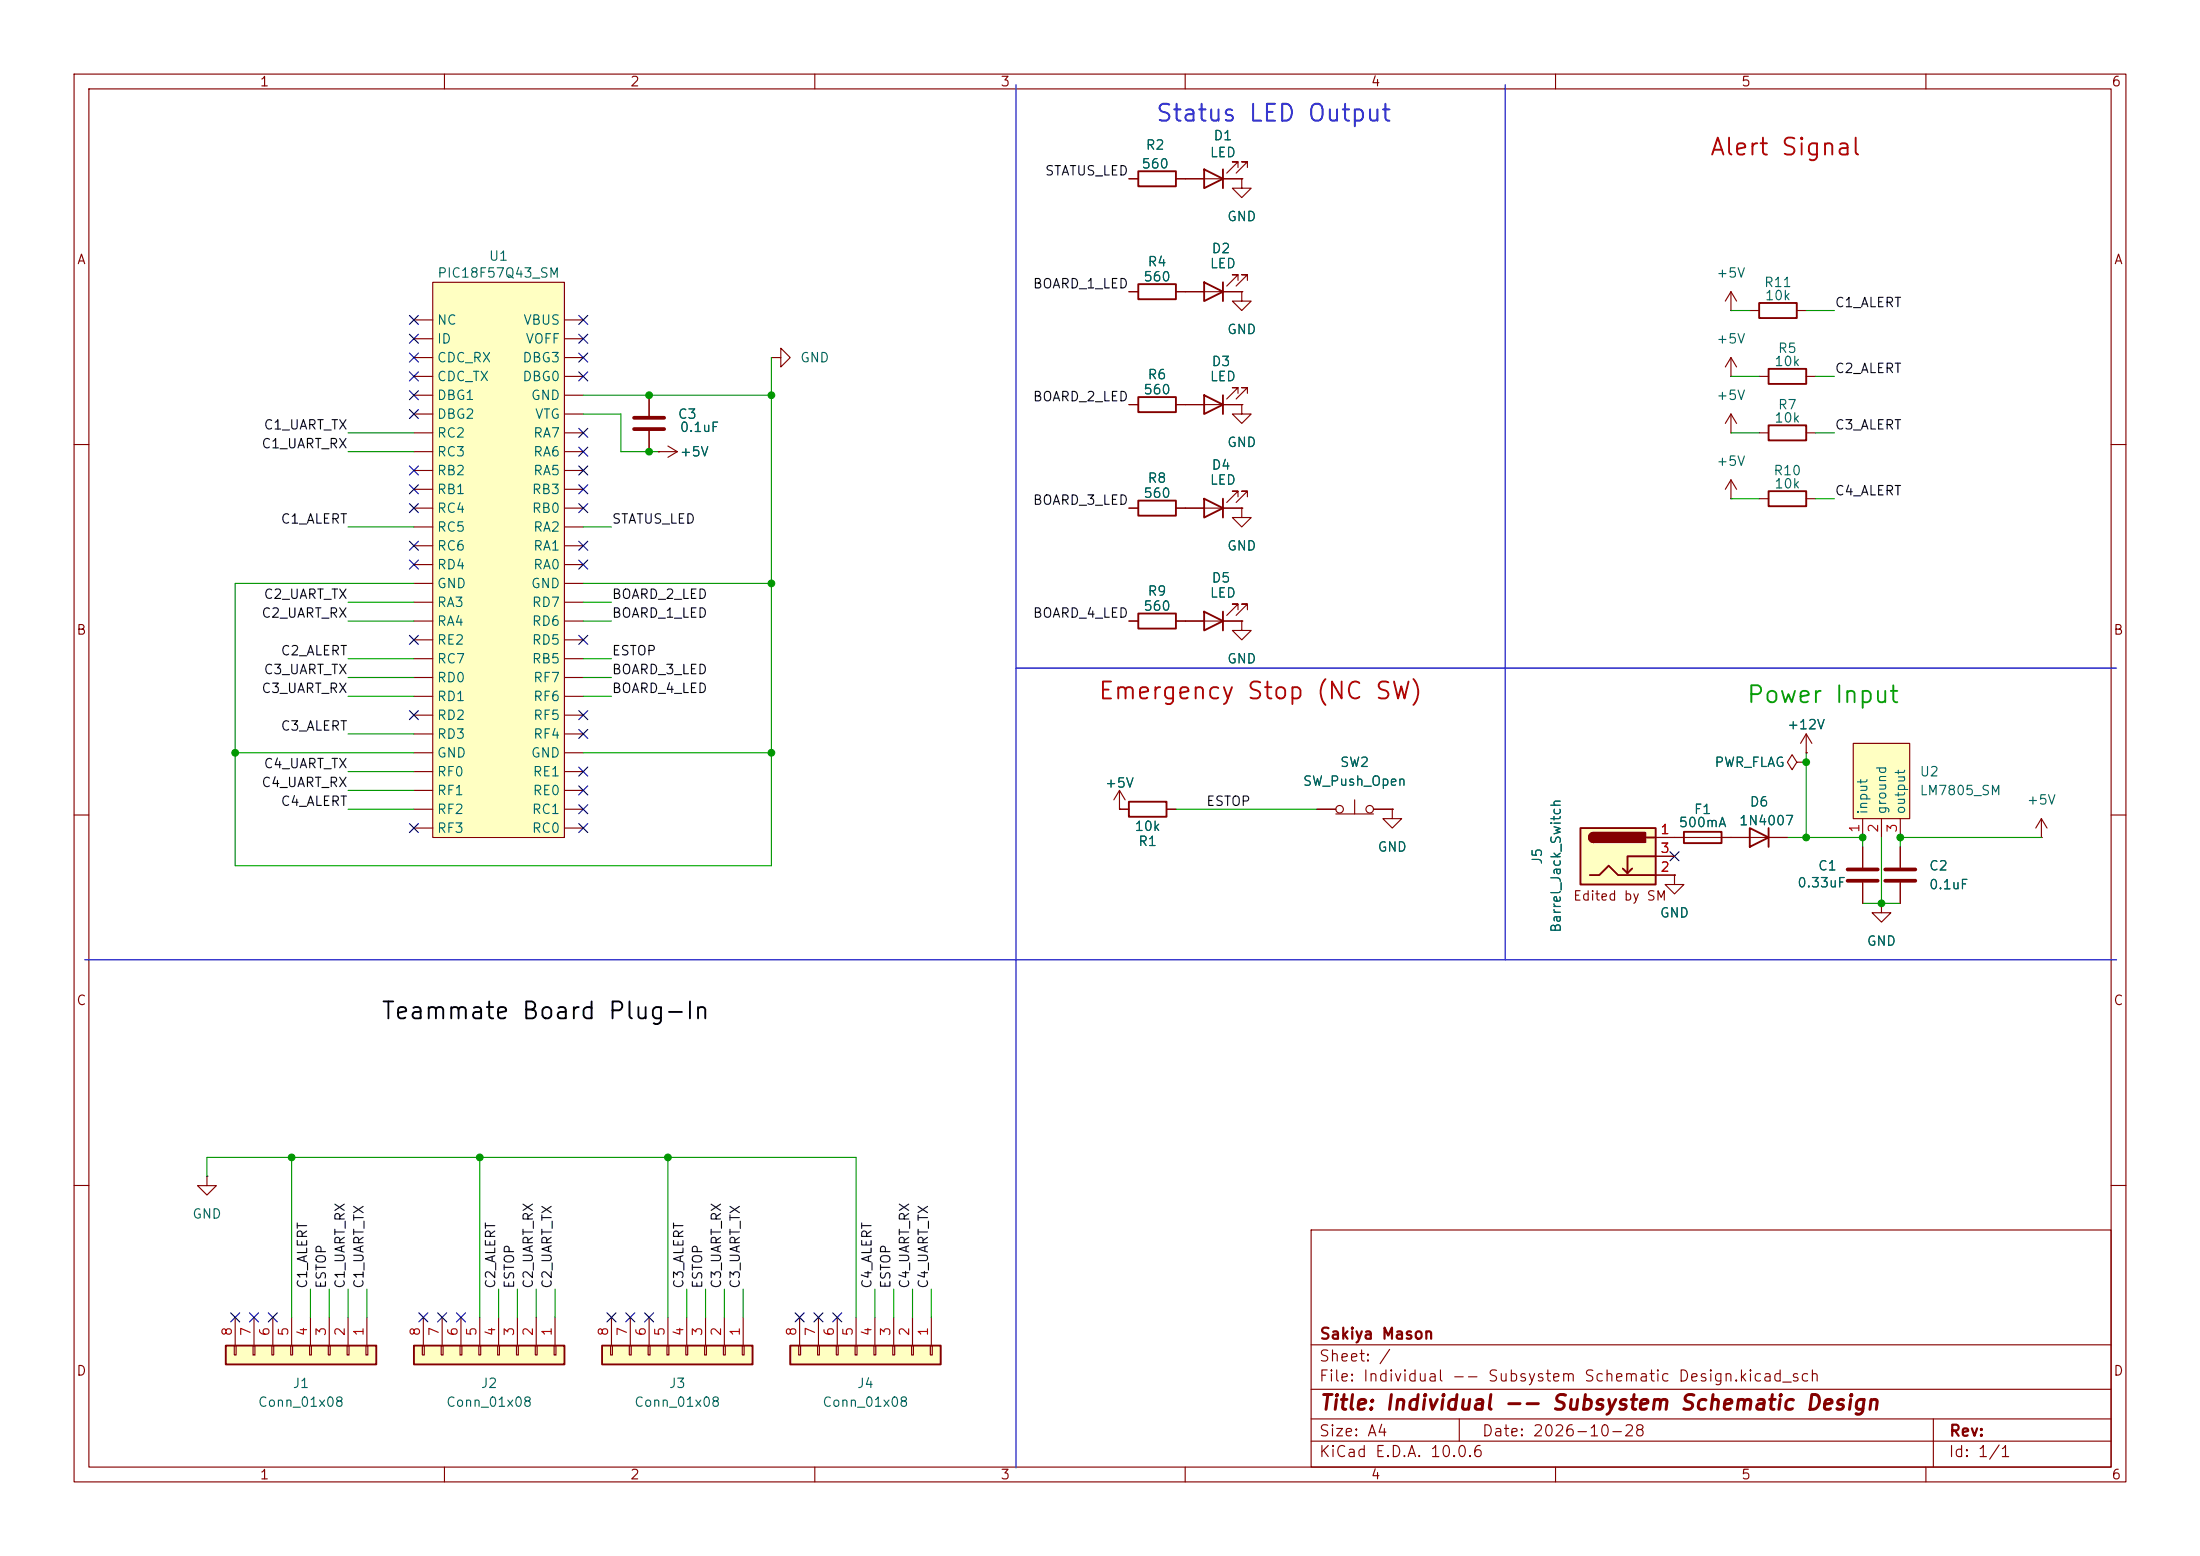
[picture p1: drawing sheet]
<svg xmlns="http://www.w3.org/2000/svg" width="297mm" height="210mm" viewBox="0 0 297 210" stroke-linecap="round" stroke-linejoin="round" font-family="sans-serif">
<g fill="none" stroke="#840000" stroke-width=".15">
<path d="M10 10h277v190h-277zM12 12h273v186h-273zM60 10v2M110 10v2M160 10v2M210 10v2M260 10v2M152.4 24.1h1.3M152.4 39.4h1.3M158.7 24.1h8.9M158.7 39.4h8.9M167.1 22.6v-.8h-.7h.7l-1.5 1.6"/>
<path d="M167.1 37.8v-.7h-.7h.7l-1.5 1.5M167.6 24.1v1.3h1.3l-1.3 1.3-1.2-1.3h1.2M167.6 24.1h.1M168.4 22.6v-.8h-.8h.8l-1.5 1.6M168.4 37.8v-.7h-.8h.8l-1.5 1.5M233.7 39.4v2.5M233.7 39.4l-.8 1.2M233.7 39.4l.7 1.2M152.4 54.6h1.3M158.7 54.6h1.3M233.7 50.8h.1M233.7 41.9h.1"/>
<path d="M233.7 48.3l-.8 1.2M233.7 48.3l.7 1.2M233.7 48.3v2.5M236.2 41.9h1.3M242.6 41.9h1.2M10 60h2M152.4 68.6h1.3M158.7 68.6h1.3M285 60h2M152.4 83.8h1.3M158.7 83.8h1.3M243.8 99.1l-.7 1.2"/>
<path d="M243.8 99.1l.8 1.2M243.8 99.1v2.5M10 110h2M226.1 118.1v1.3h1.2l-1.2 1.3-1.3-1.3h1.3M226.1 118.1h.1M226.1 113h7.6M243.8 101.6h.1M275.6 113h.1M275.6 110.5l-.8 1.3M275.6 110.5l.8 1.3M275.6 110.5v2.5M285 110h2"/>
<path d="M254 121.9v1.3h1.3l-1.3 1.3-1.3-1.3h1.3M254 121.9h.1M27.9 158.8v1.2h1.3l-1.3 1.3-1.2-1.3h1.2M27.9 158.8h.1M10 160h2M177 166h108v32h-108zM285 160h2M60 198v2M110 198v2M160 198v2M177 194.5h108M177 191.5h108"/>
<path d="M177 187.5h108M177 181.5h108M197 191.5v3M210 198v2M260 198v2M261 191.5v6.5"/>
</g>
<path d="M153.7 23.1h5v2h-5zM153.7 38.4h5v2h-5zM162.6 22.9l2.5 1.2-2.5 1.3zM162.6 38.1l2.5 1.3-2.5 1.2zM165.1 22.9v2.5M165.1 38.1v2.5M153.7 53.6h5v2h-5zM237.5 40.9h5.1v2h-5.1zM153.7 67.6h5v2h-5zM153.7 82.8h5v2h-5zM227.3 112.3h5.1v1.5h-5.1z" fill="none" stroke="#840000" stroke-width=".25"/>
<path d="M213.4 111.8h10.1v7.6h-10.1z" fill="#ffffc2"/>
<path d="M213.4 111.8h10.1v7.6h-10.1zM214.6 118.1h1.3l1.3-1.3 1.2 1.3h5.1M215.1 112.4a.64 .64 0 0 0-.6 .6 .64 .64 0 0 0 .6 .7M220.3 117.2l-.6 .7M222.2 113h1.3M223.5 115.6h-3.8v2.3l-.6-.7" fill="none" stroke="#840000" stroke-width=".25"/>
<g fill="#840000" stroke="#840000" stroke-width=".25">
<path d="M214.7 112.6l.4-.2v1.3a.63 .63 0 0 1-.5-.4 .63 .63 0 0 1 .1-.7z"/>
<path d="M215.1 112.4h7v1.3h-7z"/>
</g>
<path d="M223.5 113h2.6M223.5 118.1h2.6M223.5 115.6h2.6M251.5 114.3v2.8M251.5 119.1v2.8" fill="none" stroke="#840000" stroke-width=".15"/>
<path d="M249.4 117.3h4.1M249.4 118.9h4.1" fill="none" stroke="#840000" stroke-width=".51"/>
<path d="M30.5 181.6h20.3v2.6h-20.3z" fill="#ffffc2"/>
<path d="M30.5 181.6h20.3v2.6h-20.3z" fill="none" stroke="#840000" stroke-width=".25"/>
<g fill="none" stroke="#840000" stroke-width=".15">
<path d="M31.7 177.8v3.8M34.3 177.8v3.8M36.8 177.8v3.8M39.4 177.8v3.8M41.9 177.8v3.8M44.4 177.8v3.8M47 177.8v3.8M49.5 177.8v3.8M31.6 181.6h.3v1.3h-.3zM34.2 181.6h.2v1.3h-.2zM36.7 181.6h.3v1.3h-.3zM39.2 181.6h.3v1.3h-.3z"/>
<path d="M41.8 181.6h.2v1.3h-.2zM44.3 181.6h.3v1.3h-.3zM46.9 181.6h.2v1.3h-.2zM49.4 181.6h.3v1.3h-.3z"/>
</g>
<path d="M81.3 181.6h20.3v2.6h-20.3z" fill="#ffffc2"/>
<path d="M81.3 181.6h20.3v2.6h-20.3z" fill="none" stroke="#840000" stroke-width=".25"/>
<g fill="none" stroke="#840000" stroke-width=".15">
<path d="M82.5 177.8v3.8M85.1 177.8v3.8M87.6 177.8v3.8M90.2 177.8v3.8M92.7 177.8v3.8M95.2 177.8v3.8M97.8 177.8v3.8M100.3 177.8v3.8M82.4 181.6h.3v1.3h-.3zM85 181.6h.2v1.3h-.2zM87.5 181.6h.3v1.3h-.3zM90 181.6h.3v1.3h-.3z"/>
<path d="M92.6 181.6h.2v1.3h-.2zM95.1 181.6h.3v1.3h-.3zM97.7 181.6h.2v1.3h-.2zM100.2 181.6h.3v1.3h-.3z"/>
</g>
<path d="M106.7 181.6h20.3v2.6h-20.3z" fill="#ffffc2"/>
<path d="M106.7 181.6h20.3v2.6h-20.3z" fill="none" stroke="#840000" stroke-width=".25"/>
<g fill="none" stroke="#840000" stroke-width=".15">
<path d="M104.1 48.3h1.3v-1.3l1.3 1.3-1.3 1.2v-1.2M104.1 48.3h.1M107.9 177.8v3.8M110.5 177.8v3.8M113 177.8v3.8M115.6 177.8v3.8M118.1 177.8v3.8M120.6 177.8v3.8M123.2 177.8v3.8M125.7 177.8v3.8M107.8 181.6h.3v1.3h-.3zM110.4 181.6h.2v1.3h-.2z"/>
<path d="M112.9 181.6h.3v1.3h-.3zM115.4 181.6h.3v1.3h-.3zM118 181.6h.2v1.3h-.2zM120.5 181.6h.3v1.3h-.3zM123.1 181.6h.2v1.3h-.2zM125.6 181.6h.3v1.3h-.3z"/>
</g>
<path d="M58.4 38.1h17.8v74.9h-17.8z" fill="#ffffc2"/>
<g fill="none" stroke="#840000" stroke-width=".15">
<path d="M58.4 38.1h17.8v74.9h-17.8zM55.9 43.2h2.5M55.9 45.7h2.5M55.9 48.3h2.5M55.9 50.8h2.5M55.9 53.3h2.5M55.9 55.9h2.5M55.9 58.4h2.5M76.2 43.2h2.5M76.2 45.7h2.5M76.2 48.3h2.5M76.2 50.8h2.5"/>
<path d="M76.2 53.3h2.5M76.2 55.9h2.5M76.2 58.4h2.5M87.6 53.3v2.8M87.6 58.2v2.8M55.9 61h2.5M55.9 63.5h2.5M55.9 66h2.5M55.9 68.6h2.5M55.9 71.1h2.5M55.9 73.7h2.5M55.9 76.2h2.5"/>
<path d="M55.9 78.7h2.5M76.2 61h2.5M76.2 63.5h2.5M76.2 66h2.5M76.2 68.6h2.5M76.2 71.1h2.5M76.2 73.7h2.5M76.2 76.2h2.5M76.2 78.7h2.5M55.9 81.3h2.5M55.9 83.8h2.5M55.9 86.4h2.5"/>
<path d="M55.9 88.9h2.5M55.9 91.4h2.5M55.9 94h2.5M55.9 96.5h2.5M55.9 99.1h2.5M76.2 81.3h2.5M76.2 83.8h2.5M76.2 86.4h2.5M76.2 88.9h2.5M76.2 91.4h2.5M76.2 94h2.5M76.2 96.5h2.5"/>
<path d="M76.2 99.1h2.5M55.9 101.6h2.5M55.9 104.1h2.5M55.9 106.7h2.5M55.9 109.2h2.5M55.9 111.8h2.5M76.2 101.6h2.5M76.2 104.1h2.5M76.2 106.7h2.5M76.2 109.2h2.5M76.2 111.8h2.5"/>
</g>
<path d="M85.6 56.4h4.1M85.6 57.9h4.1" fill="none" stroke="#840000" stroke-width=".51"/>
<path d="M250.2 100.3h7.6v10.2h-7.6z" fill="#ffffc2"/>
<path d="M250.2 100.3h7.6v10.2h-7.6zM251.5 110.5v2.5M254 110.5v2.5M256.5 110.5v2.5" fill="none" stroke="#840000" stroke-width=".15"/>
<path d="M55.9 181.6h20.3v2.6h-20.3z" fill="#ffffc2"/>
<g fill="none" stroke="#840000" stroke-width=".25">
<path d="M162.6 53.3l2.5 1.3-2.5 1.3zM165.1 53.3v2.6M238.8 49.8h5v2h-5zM238.8 57.4h5v2h-5zM162.6 67.3l2.5 1.3-2.5 1.3zM165.1 67.3v2.6M238.8 66.3h5v2h-5zM162.6 82.6l2.5 1.2-2.5 1.3zM165.1 82.6v2.5M152.4 108.2h5.1v2h-5.1zM236.2 111.8l2.6 1.2-2.6 1.3zM238.8 111.8v2.5"/>
<path d="M55.9 181.6h20.3v2.6h-20.3z"/>
</g>
<g fill="none" stroke="#840000" stroke-width=".15">
<path d="M152.4 39.4h1.3M152.4 24.1h1.3M158.7 39.4h3.9M158.7 24.1h3.9M165.1 39.4h2.5M165.1 24.1h2.5M167.6 39.4v1.2h1.3l-1.3 1.3-1.2-1.3h1.2M167.6 39.4h.1M167.6 24.1h.1M87.6 53.3v2.8M87.6 58.2v2.8M152.4 54.6h1.3"/>
<path d="M158.7 54.6h8.9M167.1 53.1v-.8h-.7h.7l-1.5 1.5M167.6 54.6v1.3h1.3l-1.3 1.3-1.2-1.3h1.2M167.6 54.6h.1M168.4 53.1v-.8h-.8h.8l-1.5 1.5M233.7 58.4h.1M233.7 55.9v2.5M233.7 55.9l-.8 1.3M233.7 55.9l.7 1.3M237.5 50.8h1.3M237.5 58.4h1.3M243.8 50.8h1.3"/>
<path d="M243.8 58.4h1.3M88.9 61h.1M88.9 61h2.5M90.2 60.2l1.2 .8M91.4 61l-1.2 .7M152.4 68.6h1.3M158.7 68.6h8.9M167.1 67.1v-.8h-.7h.7l-1.5 1.5M167.6 68.6v1.3h1.3l-1.3 1.2-1.2-1.2h1.2M167.6 68.6h.1M168.4 67.1v-.8h-.8h.8l-1.5 1.5M233.7 67.3h.1"/>
<path d="M233.7 64.8l-.8 1.2M233.7 64.8l.7 1.2M233.7 64.8v2.5M237.5 67.3h1.3M243.8 67.3h1.3M152.4 83.8h1.3M158.7 83.8h8.9M167.1 82.3v-.8h-.7h.7l-1.5 1.6M167.6 83.8v1.3h1.3l-1.3 1.3-1.2-1.3h1.2M167.6 83.8h.1M168.4 82.3v-.8h-.8h.8l-1.5 1.6M151.1 109.2h.1"/>
<path d="M151.1 109.2h1.3M151.1 106.7l-.7 1.3M151.1 106.7l.8 1.3M151.1 106.7v2.5M157.5 109.2h1.2M177.8 109.2h2.5M180.3 109.9h5.1M182.9 108v1.9M185.4 109.2h2.6M188 109.2v1.3h1.2l-1.2 1.3-1.3-1.3h1.3M188 109.2h.1M223.5 113h3.8"/>
<path d="M223.5 118.1h2.6M223.5 115.6h2.6M226.1 118.1h.1M232.4 113h8.9M242.6 102.9l-.7-1-.6 1 .6 1 .7-1h1.2M243.8 102.9h.1M243.8 101.6h.1M251.5 114.3v2.8M251.5 119.1v2.8M256.5 114.3v2.8M256.5 119.1v2.8M254 121.9h.1"/>
<path d="M57.1 177.8v3.8M59.7 177.8v3.8M62.2 177.8v3.8M64.8 177.8v3.8M67.3 177.8v3.8M69.8 177.8v3.8M72.4 177.8v3.8M74.9 177.8v3.8M57 181.6h.3v1.3h-.3zM59.6 181.6h.2v1.3h-.2zM62.1 181.6h.3v1.3h-.3zM64.6 181.6h.3v1.3h-.3z"/>
<path d="M67.2 181.6h.2v1.3h-.2zM69.7 181.6h.3v1.3h-.3zM72.3 181.6h.2v1.3h-.2zM74.8 181.6h.3v1.3h-.3z"/>
<circle cx="180.8" cy="109.2" r=".51"/>
<circle cx="184.9" cy="109.2" r=".51"/>
</g>
<path d="M254.5 117.3h4.1M254.5 118.9h4.1" fill="none" stroke="#840000" stroke-width=".51"/>
<path d="M137.2 11.4v186.7M203.2 11.4v118.1M137.2 90.2h148.5M11.4 129.5h274.3" fill="none" stroke="#0000c2" stroke-width=".15"/>
<g fill="none" stroke="#009600" stroke-width=".15">
<path d="M47 58.4h8.9M78.7 55.9h5.1v5.1h5.1M78.7 53.3h25.4M104.1 48.3v68.5h-72.4v-38.1h24.2M233.7 58.4h3.8M233.7 50.8h3.8M233.7 41.9h2.5M243.8 41.9h3.8M245.1 58.4h2.5M245.1 50.8h2.5M47 61h8.9M47 71.1h8.9"/>
<path d="M78.7 78.7h25.4M78.7 71.1h3.8M233.7 67.3h3.8M245.1 67.3h2.5M47 83.8h8.9M47 88.9h8.9M47 99.1h8.9M47 81.3h8.9M47 91.4h8.9M47 94h8.9M78.7 83.8h3.8M78.7 88.9h3.8"/>
<path d="M78.7 81.3h3.8M78.7 91.4h3.8M78.7 94h3.8M31.7 101.6h24.2M47 106.7h8.9M47 104.1h8.9M47 109.2h8.9M78.7 101.6h25.4M158.7 109.2h19.1M241.3 113h10.2v1.3M243.8 101.6v11.4M254 113v8.9"/>
<path d="M275.6 113h-19.1v1.3M251.5 121.9h5M27.9 158.8v-2.6h87.7v21.6M39.4 156.2v21.6M64.8 156.2v21.6M90.2 156.2v21.6M41.9 174v3.8M44.4 174v3.8M47 174v3.8M49.5 174v3.8M67.3 174v3.8M69.8 174v3.8"/>
<path d="M72.4 174v3.8M74.9 174v3.8M92.7 174v3.8M95.2 174v3.8M97.8 174v3.8M100.3 174v3.8M118.1 174v3.8M120.6 174v3.8M123.2 174v3.8M125.7 174v3.8"/>
</g>
<g fill="none" stroke="#000084" stroke-width=".15">
<path d="M55.3 55.3l1.2 1.2M55.3 47.7l1.2 1.2M55.3 50.2l1.2 1.2M55.3 52.7l1.2 1.2M55.3 42.6l1.2 1.2M55.3 45.1l1.2 1.2M56.5 55.3l-1.2 1.2M56.5 47.7l-1.2 1.2M56.5 50.2l-1.2 1.2M56.5 52.7l-1.2 1.2M56.5 42.6l-1.2 1.2M56.5 45.1l-1.2 1.2"/>
<path d="M78.1 42.6l1.2 1.2M78.1 47.7l1.2 1.2M78.1 50.2l1.2 1.2M78.1 45.1l1.2 1.2M78.1 57.8l1.2 1.2M79.3 42.6l-1.2 1.2M79.3 47.7l-1.2 1.2M79.3 50.2l-1.2 1.2M79.3 45.1l-1.2 1.2M79.3 57.8l-1.2 1.2M55.3 68l1.2 1.2M55.3 65.4l1.2 1.2"/>
<path d="M55.3 62.9l1.2 1.2M55.3 75.6l1.2 1.2M55.3 73.1l1.2 1.2M56.5 73.1l-1.2 1.2M56.5 68l-1.2 1.2M56.5 65.4l-1.2 1.2M56.5 62.9l-1.2 1.2M56.5 75.6l-1.2 1.2M78.1 60.4l1.2 1.2M78.1 75.6l1.2 1.2M78.1 73.1l1.2 1.2M78.1 68l1.2 1.2"/>
<path d="M78.1 65.4l1.2 1.2M78.1 62.9l1.2 1.2M79.3 62.9l-1.2 1.2M79.3 73.1l-1.2 1.2M79.3 60.4l-1.2 1.2M79.3 75.6l-1.2 1.2M79.3 68l-1.2 1.2M79.3 65.4l-1.2 1.2M55.3 85.8l1.2 1.2M55.3 95.9l1.2 1.2M56.5 85.8l-1.2 1.2M56.5 95.9l-1.2 1.2"/>
<path d="M78.1 98.5l1.2 1.2M78.1 85.8l1.2 1.2M78.1 95.9l1.2 1.2M79.3 98.5l-1.2 1.2M79.3 85.8l-1.2 1.2M79.3 95.9l-1.2 1.2M55.3 111.2l1.2 1.2M56.5 111.2l-1.2 1.2M78.1 108.6l1.2 1.2M78.1 106.1l1.2 1.2M78.1 111.2l1.2 1.2M78.1 103.5l1.2 1.2"/>
<path d="M79.3 108.6l-1.2 1.2M79.3 106.1l-1.2 1.2M79.3 111.2l-1.2 1.2M79.3 103.5l-1.2 1.2M225.5 115l1.2 1.2M226.7 115l-1.2 1.2M31.1 177.2l1.3 1.2M32.4 177.2l-1.3 1.2M33.7 177.2l1.2 1.2M34.9 177.2l-1.2 1.2M36.2 177.2l1.2 1.2M37.4 177.2l-1.2 1.2"/>
<path d="M56.5 177.2l1.3 1.2M57.8 177.2l-1.3 1.2M59.1 177.2l1.2 1.2M60.3 177.2l-1.2 1.2M61.6 177.2l1.2 1.2M62.8 177.2l-1.2 1.2M81.9 177.2l1.3 1.2M83.2 177.2l-1.3 1.2M84.5 177.2l1.2 1.2M85.7 177.2l-1.2 1.2M87 177.2l1.2 1.2M88.2 177.2l-1.2 1.2"/>
<path d="M107.3 177.2l1.3 1.2M108.6 177.2l-1.3 1.2M109.9 177.2l1.2 1.2M111.1 177.2l-1.2 1.2M112.4 177.2l1.2 1.2M113.6 177.2l-1.2 1.2"/>
</g>
<g fill="#009600" stroke="#009600" stroke-width=".14">
<circle cx="243.8" cy="102.9" r=".46"/>
<circle cx="254" cy="121.9" r=".46"/>
<circle cx="251.5" cy="113" r=".46"/>
<circle cx="256.5" cy="113" r=".46"/>
<circle cx="243.8" cy="113" r=".46"/>
<circle cx="104.1" cy="101.6" r=".46"/>
<circle cx="87.6" cy="61" r=".46"/>
<circle cx="87.6" cy="53.3" r=".46"/>
<circle cx="104.1" cy="53.3" r=".46"/>
<circle cx="104.1" cy="78.7" r=".46"/>
<circle cx="39.4" cy="156.2" r=".46"/>
<circle cx="90.2" cy="156.2" r=".46"/>
<circle cx="64.8" cy="156.2" r=".46"/>
<circle cx="31.7" cy="101.6" r=".46"/>
</g>
<text font-size="2.3" fill="#0000c2" x="155.9" y="17">Status LED Output</text>
<g font-size="2.3" fill="#c20000">
<text x="230.7" y="21.6">Alert Signal</text>
<text x="148.1" y="95">Emergency Stop (NC SW)</text>
</g>
<text font-size="2.3" fill="#00c200" x="235.7" y="95.5">Power Input</text>
<text font-size="2.3" x="51.3" y="138.1">Teammate Board Plug-In</text>
<text font-size="2" fill="#840000" x="178" y="190.8">Title: Individual -- Subsystem Schematic Design</text>
<g font-size="1.5" fill="#840000">
<text x="178" y="184.1">Sheet: /</text>
<text x="178" y="181.1">Sakiya Mason</text>
<text x="178" y="186.8">File: Individual -- Subsystem Schematic Design.kicad_sch</text>
<text x="178" y="197">KiCad E.D.A. 10.0.6</text>
<text x="178" y="194.2">Size: A4</text>
<text x="200" y="194.2">Date: 2026-10-28</text>
<text x="263" y="197">Id: 1/1</text>
<text x="263" y="194.2">Rev:</text>
</g>
<g font-size="1.3" fill="#840000">
<text x="35" y="12">1</text>
<text x="85" y="12">2</text>
<text x="135" y="12">3</text>
<text x="185" y="12">4</text>
<text x="235" y="12">5</text>
<text x="285" y="12">6</text>
<text x="10.3" y="36">A</text>
<text x="285.3" y="36">A</text>
<text x="10.2" y="86">B</text>
<text x="285.2" y="86">B</text>
<text x="212.3" y="121.9">Edited by SM</text>
<text x="10.2" y="136">C</text>
<text x="285.2" y="136">C</text>
<text x="10.2" y="186">D</text>
<text x="285.2" y="186">D</text>
<text x="35" y="200">1</text>
<text x="85" y="200">2</text>
<text x="135" y="200">3</text>
<text x="185" y="200">4</text>
<text x="235" y="200">5</text>
<text x="285" y="200">6</text>
</g>
<g font-size="1.3" fill="#006464">
<text x="154" y="23.1">560</text>
<text x="154.6" y="20.5">R2</text>
<text x="163.2" y="21.5">LED</text>
<text x="163.7" y="19.3">D1</text>
<text x="65.9" y="35.5">U1</text>
<text x="163.5" y="34.5">D2</text>
<text x="165.6" y="30.2">GND</text>
<text x="59" y="37.8">PIC18F57Q43_SM</text>
<text x="154.3" y="38.3">560</text>
<text x="154.8" y="36.3">R4</text>
<text x="163.2" y="36.5">LED</text>
<text x="231.6" y="37.8">+5V</text>
<text x="238.1" y="39.1">R11</text>
<text x="238.2" y="40.8">10k</text>
<text x="58.9" y="44.1">NC</text>
<text x="58.9" y="46.7">ID</text>
<text x="70.6" y="44.1">VBUS</text>
<text x="70.9" y="46.7">VOFF</text>
<text x="165.6" y="45.4">GND</text>
<text x="231.6" y="46.7">+5V</text>
<text x="239.9" y="48">R5</text>
<text x="58.9" y="49.2">CDC_RX</text>
<text x="58.9" y="51.8">CDC_TX</text>
<text x="70.4" y="49.2">DBG3</text>
<text x="70.4" y="51.8">DBG0</text>
<text x="107.9" y="49.2">GND</text>
<text x="154.3" y="53.5">560</text>
<text x="154.8" y="51.5">R6</text>
<text x="163.2" y="51.8">LED</text>
<text x="163.5" y="49.7">D3</text>
<text x="239.4" y="49.7">10k</text>
<text x="58.9" y="54.3">DBG1</text>
<text x="58.9" y="56.8">DBG2</text>
<text x="58.9" y="59.4">RC2</text>
<text x="71.6" y="54.3">GND</text>
<text x="71.9" y="59.4">RA7</text>
<text x="72.1" y="56.8">VTG</text>
<text x="91.4" y="56.8">C3</text>
<text x="91.7" y="58.6">0.1uF</text>
<text x="231.6" y="54.3">+5V</text>
<text x="239.4" y="57.4">10k</text>
<text x="239.9" y="55.6">R7</text>
<text x="58.9" y="61.9">RC3</text>
<text x="58.9" y="64.5">RB2</text>
<text x="71.9" y="61.9">RA6</text>
<text x="71.9" y="64.5">RA5</text>
<text x="91.7" y="61.9">+5V</text>
<text x="154.8" y="65.5">R8</text>
<text x="163.2" y="65.7">LED</text>
<text x="163.5" y="63.7">D4</text>
<text x="165.6" y="60.7">GND</text>
<text x="231.6" y="63.2">+5V</text>
<text x="239.3" y="64.5">R10</text>
<text x="58.9" y="67">RB1</text>
<text x="58.9" y="69.5">RC4</text>
<text x="71.7" y="67">RB3</text>
<text x="71.7" y="69.5">RB0</text>
<text x="154.3" y="67.5">560</text>
<text x="239.4" y="66.2">10k</text>
<text x="58.9" y="72.1">RC5</text>
<text x="58.9" y="74.6">RC6</text>
<text x="58.9" y="77.2">RD4</text>
<text x="71.9" y="72.1">RA2</text>
<text x="71.9" y="74.6">RA1</text>
<text x="71.9" y="77.2">RA0</text>
<text x="165.6" y="74.6">GND</text>
<text x="58.9" y="79.7">GND</text>
<text x="58.9" y="82.2">RA3</text>
<text x="71.6" y="79.7">GND</text>
<text x="71.7" y="82.2">RD7</text>
<text x="154.3" y="82.8">560</text>
<text x="154.8" y="80.7">R9</text>
<text x="163.2" y="81">LED</text>
<text x="163.5" y="78.9">D5</text>
<text x="58.9" y="84.8">RA4</text>
<text x="58.9" y="87.3">RE2</text>
<text x="58.9" y="89.9">RC7</text>
<text x="71.7" y="84.8">RD6</text>
<text x="71.7" y="87.3">RD5</text>
<text x="71.7" y="89.9">RB5</text>
<text x="165.6" y="89.9">GND</text>
<text x="58.9" y="92.4">RD0</text>
<text x="58.9" y="94.9">RD1</text>
<text x="71.9" y="92.4">RF7</text>
<text x="71.9" y="94.9">RF6</text>
<text x="58.9" y="97.5">RD2</text>
<text x="58.9" y="100">RD3</text>
<text x="71.9" y="97.5">RF5</text>
<text x="71.9" y="100">RF4</text>
<text x="241.2" y="98.8">+12V</text>
<text x="58.9" y="102.6">GND</text>
<text x="58.9" y="105.1">RF0</text>
<text x="58.9" y="107.6">RF1</text>
<text x="71.6" y="102.6">GND</text>
<text x="71.8" y="105.1">RE1</text>
<text x="71.8" y="107.6">RE0</text>
<text x="149.1" y="106.6">+5V</text>
<text x="175.8" y="106.4">SW_Push_Open</text>
<text x="180.8" y="103.8">SW2</text>
<text x="231.4" y="103.8">PWR_FLAG</text>
<text x="259.1" y="105.1">U2</text>
<text x="259.1" y="107.6">LM7805_SM</text>
<text x="58.9" y="110.2">RF2</text>
<text x="58.9" y="112.7">RF3</text>
<text x="71.7" y="110.2">RC1</text>
<text x="71.7" y="112.7">RC0</text>
<text x="153.1" y="112.5">10k</text>
<text x="226.5" y="112">500mA</text>
<text x="228.6" y="110.2">F1</text>
<text x="234.7" y="111.7">1N4007</text>
<text x="236.1" y="109.2">D6</text>
<text x="252.4" y="110" transform="rotate(-90 252.4 110)">input</text>
<text x="255" y="110" transform="rotate(-90 255 110)">ground</text>
<text x="257.5" y="110" transform="rotate(-90 257.5 110)">output</text>
<text x="273.5" y="108.9">+5V</text>
<text x="153.6" y="114.5">R1</text>
<text x="185.9" y="115.3">GND</text>
<text x="208.5" y="116.8" transform="rotate(-90 208.5 116.8)">J5</text>
<text x="245.3" y="117.8">C1</text>
<text x="260.3" y="117.8">C2</text>
<text x="211" y="126" transform="rotate(-90 211 126)">Barrel_Jack_Switch</text>
<text x="224" y="124.2">GND</text>
<text x="242.6" y="120.1">0.33uF</text>
<text x="260.3" y="120.3">0.1uF</text>
<text x="251.9" y="128">GND</text>
<text x="25.9" y="164.8">GND</text>
<text x="34.7" y="190.2">Conn_01x08</text>
<text x="39.4" y="187.7">J1</text>
<text x="60.1" y="190.2">Conn_01x08</text>
<text x="64.8" y="187.7">J2</text>
<text x="85.5" y="190.2">Conn_01x08</text>
<text x="90.2" y="187.7">J3</text>
<text x="110.9" y="190.2">Conn_01x08</text>
<text x="115.6" y="187.7">J4</text>
</g>
<g font-size="1.3" fill="#0f0f0f">
<text x="141" y="24">STATUS_LED</text>
<text x="139.4" y="39.2">BOARD_1_LED</text>
<text x="247.6" y="41.8">C1_ALERT</text>
<text x="247.6" y="50.7">C2_ALERT</text>
<text x="35.5" y="58.3">C1_UART_TX</text>
<text x="139.4" y="54.5">BOARD_2_LED</text>
<text x="247.6" y="58.3">C3_ALERT</text>
<text x="35.2" y="60.8">C1_UART_RX</text>
<text x="37.8" y="71">C1_ALERT</text>
<text x="82.5" y="71">STATUS_LED</text>
<text x="139.4" y="68.5">BOARD_3_LED</text>
<text x="247.6" y="67.2">C4_ALERT</text>
<text x="35.2" y="83.7">C2_UART_RX</text>
<text x="35.5" y="81.2">C2_UART_TX</text>
<text x="82.5" y="81.2">BOARD_2_LED</text>
<text x="82.5" y="83.7">BOARD_1_LED</text>
<text x="139.4" y="83.7">BOARD_4_LED</text>
<text x="37.8" y="88.8">C2_ALERT</text>
<text x="82.5" y="88.8">ESTOP</text>
<text x="35.2" y="93.9">C3_UART_RX</text>
<text x="35.5" y="91.3">C3_UART_TX</text>
<text x="82.5" y="91.3">BOARD_3_LED</text>
<text x="82.5" y="93.9">BOARD_4_LED</text>
<text x="37.8" y="98.9">C3_ALERT</text>
<text x="35.2" y="106.6">C4_UART_RX</text>
<text x="35.5" y="104">C4_UART_TX</text>
<text x="37.8" y="109.1">C4_ALERT</text>
<text x="162.8" y="109.1">ESTOP</text>
<text x="41.8" y="174" transform="rotate(-90 41.8 174)">C1_ALERT</text>
<text x="44.3" y="174" transform="rotate(-90 44.3 174)">ESTOP</text>
<text x="46.9" y="174" transform="rotate(-90 46.9 174)">C1_UART_RX</text>
<text x="49.4" y="174" transform="rotate(-90 49.4 174)">C1_UART_TX</text>
<text x="67.2" y="174" transform="rotate(-90 67.2 174)">C2_ALERT</text>
<text x="69.7" y="174" transform="rotate(-90 69.7 174)">ESTOP</text>
<text x="72.3" y="174" transform="rotate(-90 72.3 174)">C2_UART_RX</text>
<text x="74.8" y="174" transform="rotate(-90 74.8 174)">C2_UART_TX</text>
<text x="92.6" y="174" transform="rotate(-90 92.6 174)">C3_ALERT</text>
<text x="95.1" y="174" transform="rotate(-90 95.1 174)">ESTOP</text>
<text x="97.7" y="174" transform="rotate(-90 97.7 174)">C3_UART_RX</text>
<text x="100.2" y="174" transform="rotate(-90 100.2 174)">C3_UART_TX</text>
<text x="118" y="174" transform="rotate(-90 118 174)">C4_ALERT</text>
<text x="120.5" y="174" transform="rotate(-90 120.5 174)">ESTOP</text>
<text x="123.1" y="174" transform="rotate(-90 123.1 174)">C4_UART_RX</text>
<text x="125.6" y="174" transform="rotate(-90 125.6 174)">C4_UART_TX</text>
</g>
<g font-size="1.3" fill="#a90000">
<text x="224.1" y="112.9">1</text>
<text x="251.3" y="112.5" transform="rotate(-90 251.3 112.5)">1</text>
<text x="253.9" y="112.5" transform="rotate(-90 253.9 112.5)">2</text>
<text x="256.4" y="112.5" transform="rotate(-90 256.4 112.5)">3</text>
<text x="224.1" y="118">2</text>
<text x="224.1" y="115.4">3</text>
<text x="31.6" y="180.4" transform="rotate(-90 31.6 180.4)">8</text>
<text x="34.2" y="180.4" transform="rotate(-90 34.2 180.4)">7</text>
<text x="36.7" y="180.4" transform="rotate(-90 36.7 180.4)">6</text>
<text x="39.2" y="180.4" transform="rotate(-90 39.2 180.4)">5</text>
<text x="41.8" y="180.4" transform="rotate(-90 41.8 180.4)">4</text>
<text x="44.3" y="180.4" transform="rotate(-90 44.3 180.4)">3</text>
<text x="46.9" y="180.4" transform="rotate(-90 46.9 180.4)">2</text>
<text x="49.4" y="180.4" transform="rotate(-90 49.4 180.4)">1</text>
<text x="57" y="180.4" transform="rotate(-90 57 180.4)">8</text>
<text x="59.6" y="180.4" transform="rotate(-90 59.6 180.4)">7</text>
<text x="62.1" y="180.4" transform="rotate(-90 62.1 180.4)">6</text>
<text x="64.6" y="180.4" transform="rotate(-90 64.6 180.4)">5</text>
<text x="67.2" y="180.4" transform="rotate(-90 67.2 180.4)">4</text>
<text x="69.7" y="180.4" transform="rotate(-90 69.7 180.4)">3</text>
<text x="72.3" y="180.4" transform="rotate(-90 72.3 180.4)">2</text>
<text x="74.8" y="180.4" transform="rotate(-90 74.8 180.4)">1</text>
<text x="82.4" y="180.4" transform="rotate(-90 82.4 180.4)">8</text>
<text x="85" y="180.4" transform="rotate(-90 85 180.4)">7</text>
<text x="87.5" y="180.4" transform="rotate(-90 87.5 180.4)">6</text>
<text x="90" y="180.4" transform="rotate(-90 90 180.4)">5</text>
<text x="92.6" y="180.4" transform="rotate(-90 92.6 180.4)">4</text>
<text x="95.1" y="180.4" transform="rotate(-90 95.1 180.4)">3</text>
<text x="97.7" y="180.4" transform="rotate(-90 97.7 180.4)">2</text>
<text x="100.2" y="180.4" transform="rotate(-90 100.2 180.4)">1</text>
<text x="107.8" y="180.4" transform="rotate(-90 107.8 180.4)">8</text>
<text x="110.4" y="180.4" transform="rotate(-90 110.4 180.4)">7</text>
<text x="112.9" y="180.4" transform="rotate(-90 112.9 180.4)">6</text>
<text x="115.4" y="180.4" transform="rotate(-90 115.4 180.4)">5</text>
<text x="118" y="180.4" transform="rotate(-90 118 180.4)">4</text>
<text x="120.5" y="180.4" transform="rotate(-90 120.5 180.4)">3</text>
<text x="123.1" y="180.4" transform="rotate(-90 123.1 180.4)">2</text>
<text x="125.6" y="180.4" transform="rotate(-90 125.6 180.4)">1</text>
</g>
</svg>
